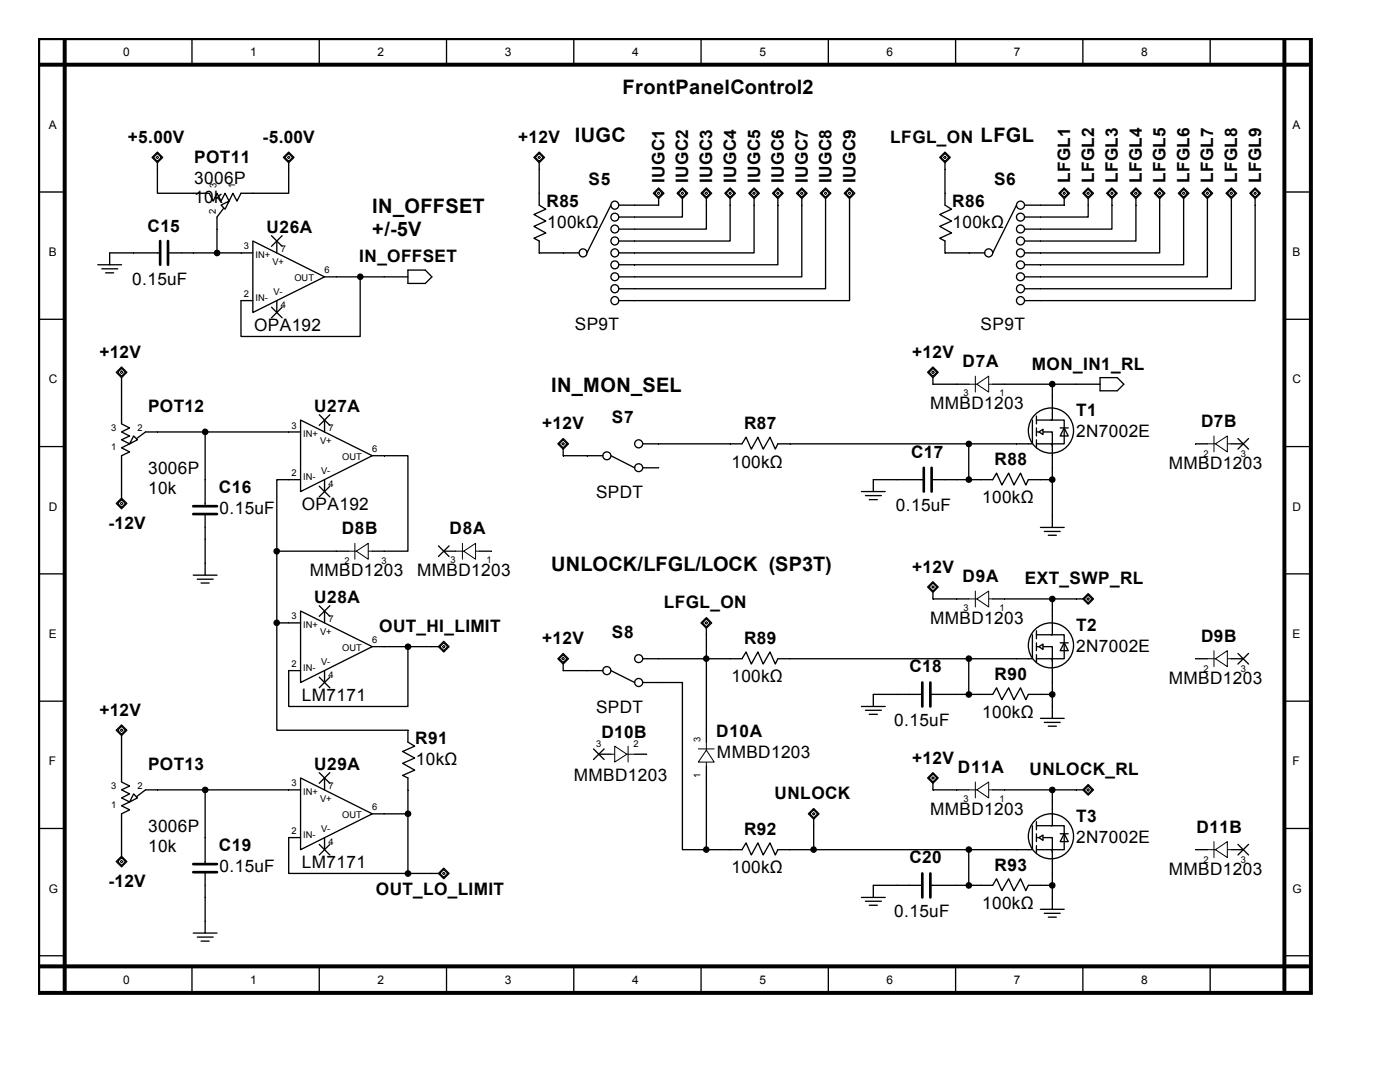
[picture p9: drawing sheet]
<svg xmlns="http://www.w3.org/2000/svg" width="279mm" height="216mm" viewBox="0 0 279 216" stroke-linecap="round" stroke-linejoin="round" font-family="sans-serif">
<path d="M7.6 7.6h254v190.5h-254zM7.6 12.9h253.5M12.9 7.6v190M256.3 7.6v190M7.6 192.8h253.5" fill="none" stroke="#000" stroke-width=".79"/>
<g fill="none" stroke="#000" stroke-width=".26">
<path d="M38.3 7.6v5.3M63.7 7.6v5.3M89.1 7.6v5.3M114.5 7.6v5.3M139.9 7.6v5.3M165.3 7.6v5.3M190.7 7.6v5.3M216.1 7.6v5.3M241.5 7.6v5.3M7.6 38.3h5.3M256.3 38.3h5.3M7.6 63.7h5.3"/>
<path d="M256.3 63.7h5.3M7.6 89.1h5.3M256.3 89.1h5.3M7.6 114.5h5.3M256.3 114.5h5.3M7.6 139.9h5.3M256.3 139.9h5.3M7.6 165.3h5.3M256.3 165.3h5.3M7.6 190.7h5.3M38.3 192.8v5.3M63.7 192.8v5.3"/>
<path d="M89.1 192.8v5.3M114.5 192.8v5.3M139.9 192.8v5.3M165.3 192.8v5.3M190.7 192.8v5.3M216.1 192.8v5.3M241.5 192.8v5.3M256.3 190.7h5.3"/>
</g>
<path d="M111.3 88.6l1.1-1.1 1.1 1.1-1.1 1z" fill-rule="evenodd" fill="#fff"/>
<path d="M111.3 88.6l1.1-1.1 1.1 1.1-1.1 1zM111.6 88.6l.8-.8 .8 .8-.8 .8zM112.4 89.6v1.3" fill="none" stroke="#000" stroke-width=".26"/>
<path d="M112.1 88.6l.3-.3 .2 .3-.2 .2z" fill="none" stroke="#000" stroke-width=".2"/>
<path d="M111.3 131.4l1.1-1 1.1 1-1.1 1.1z" fill-rule="evenodd" fill="#fff"/>
<path d="M111.3 131.4l1.1-1 1.1 1-1.1 1.1zM111.6 131.4l.8-.8 .8 .8-.8 .8zM112.4 132.5v1.3" fill="none" stroke="#000" stroke-width=".26"/>
<path d="M112.1 131.4l.3-.3 .2 .3-.2 .3z" fill="none" stroke="#000" stroke-width=".2"/>
<path d="M106.6 31.4l1-1 1.1 1-1.1 1.1z" fill-rule="evenodd" fill="#fff"/>
<path d="M106.6 31.4l1-1 1.1 1-1.1 1.1zM106.8 31.4l.8-.8 .8 .8-.8 .8zM107.6 32.5v1.3" fill="none" stroke="#000" stroke-width=".26"/>
<path d="M107.4 31.4l.2-.2 .3 .2-.3 .3z" fill="none" stroke="#000" stroke-width=".2"/>
<path d="M24.3 73.2l1 1.1-1 1.1-1.1-1.1z" fill-rule="evenodd" fill="#fff"/>
<path d="M24.3 73.2l1 1.1-1 1.1-1.1-1.1zM24.3 73.5l.8 .8-.8 .8-.8-.8zM24.3 75.4v1.3" fill="none" stroke="#000" stroke-width=".26"/>
<path d="M24.3 74l.3 .3-.3 .2-.3-.2z" fill="none" stroke="#000" stroke-width=".2"/>
<path d="M24.3 144.7l1 1-1 1.1-1.1-1.1z" fill-rule="evenodd" fill="#fff"/>
<g fill="none" stroke="#000" stroke-width=".26">
<path d="M19.5 52.8h4.8M20.3 53.6h3.2M21.1 54.4h1.6M21.9 50.5v2.3M48.1 50.5h2.4M48.1 60h2.4M50.5 48.1l14.3 7.1-14.3 7.2zM54.2 47l2.1 2.1M55.2 48.1v2.4M55.2 60v2.4M56.3 47l-2.1 2.1M64.8 55.2h2.3"/>
<path d="M112.4 50.5h3.2M121.9 40.9l-4.8 9.6M123.5 50.5h3.2M123.5 40.9h3.2M123.5 43.3h3.2M123.5 45.7h3.2M123.5 48.1h3.2M123.5 52.8h3.2M123.5 55.2h3.2M123.5 57.6h3.2M123.5 60h3.2M193.3 50.5h3.2"/>
<path d="M202.9 40.9l-4.8 9.6M204.5 50.5h3.1M204.5 40.9h3.1M204.5 43.3h3.1M204.5 45.7h3.1M204.5 48.1h3.1M204.5 52.8h3.1M204.5 55.2h3.1M204.5 57.6h3.1M204.5 60h3.1M54.2 61.3l2.1 2.1M56.3 61.3l-2.1 2.1"/>
<path d="M117.1 90.9h3.2M121.9 90.9l4.8 2.4M128.3 93.3h3.1M128.3 88.6h3.1M117.1 133.8h3.2M121.9 133.8l4.8 2.4M128.3 136.2h3.1M128.3 131.4h3.1M24.3 144.7l1 1-1 1.1-1.1-1.1zM24.3 144.9l.8 .8-.8 .8-.8-.8zM24.3 146.8v1.3"/>
<circle cx="116.3" cy="50.5" r=".79"/>
<circle cx="122.7" cy="57.6" r=".79"/>
<circle cx="122.7" cy="48.1" r=".79"/>
<circle cx="122.7" cy="60" r=".79"/>
<circle cx="122.7" cy="40.9" r=".79"/>
<circle cx="122.7" cy="50.5" r=".79"/>
<circle cx="122.7" cy="55.2" r=".79"/>
<circle cx="122.7" cy="45.7" r=".79"/>
<circle cx="122.7" cy="43.3" r=".79"/>
<circle cx="122.7" cy="52.9" r=".79"/>
<circle cx="197.3" cy="50.5" r=".8"/>
<circle cx="203.7" cy="48.1" r=".81"/>
<circle cx="203.7" cy="57.6" r=".81"/>
<circle cx="203.7" cy="50.5" r=".8"/>
<circle cx="203.7" cy="60" r=".8"/>
<circle cx="203.7" cy="40.9" r=".8"/>
<circle cx="203.7" cy="45.7" r=".8"/>
<circle cx="203.7" cy="55.2" r=".8"/>
<circle cx="203.7" cy="52.9" r=".8"/>
<circle cx="203.7" cy="43.3" r=".8"/>
<circle cx="121.1" cy="91" r=".8"/>
<circle cx="127.5" cy="88.6" r=".8"/>
<circle cx="127.5" cy="93.3" r=".8"/>
<circle cx="121.1" cy="133.8" r=".81"/>
<circle cx="127.5" cy="136.2" r=".8"/>
<circle cx="127.5" cy="131.4" r=".8"/>
</g>
<path d="M24.3 145.5l.3 .2-.3 .3-.3-.3z" fill="none" stroke="#000" stroke-width=".2"/>
<path d="M56.6 31.4l1-1 1.1 1-1.1 1.1z" fill-rule="evenodd" fill="#fff"/>
<path d="M56.6 31.4l1-1 1.1 1-1.1 1.1zM56.8 31.4l.8-.8 .8 .8-.8 .8zM57.6 32.5v1.3" fill="none" stroke="#000" stroke-width=".26"/>
<path d="M57.4 31.4l.2-.2 .3 .2-.3 .3z" fill="none" stroke="#000" stroke-width=".2"/>
<path d="M30.4 31.4l1-1 1.1 1-1.1 1.1z" fill-rule="evenodd" fill="#fff"/>
<g fill="none" stroke="#000" stroke-width=".26">
<path d="M30.4 31.4l1-1 1.1 1-1.1 1.1zM30.6 31.4l.8-.8 .8 .8-.8 .8zM31.4 32.5v1.3"/>
<circle cx="81.4" cy="162.4" r=".54"/>
</g>
<path d="M31.2 31.4l.2-.2 .3 .2-.3 .3z" fill="none" stroke="#000" stroke-width=".2"/>
<circle cx="81.4" cy="162.4" r=".54" fill="#000"/>
<path d="M87.5 129l1.1-1 1 1-1 1.1z" fill-rule="evenodd" fill="#fff"/>
<path d="M86.2 129h1.3M87.5 129l1.1-1 1 1-1 1.1zM87.8 129l.8-.7 .8 .7-.8 .8z" fill="none" stroke="#000" stroke-width=".26"/>
<path d="M88.6 128.8l.2 .2-.2 .3-.3-.3z" fill="none" stroke="#000" stroke-width=".2"/>
<path d="M87.5 174.3l1.1-1.1 1 1.1-1 1z" fill-rule="evenodd" fill="#fff"/>
<g fill="none" stroke="#000" stroke-width=".26">
<path d="M57.6 124.3h2.4M57.6 133.8h2.4M60 121.9l14.3 7.1-14.3 7.2zM63.7 120.9l2.1 2.1M63.7 135.1l2.1 2.1M64.8 121.9v2.4M64.8 133.8v2.4M65.8 120.9l-2.1 2.1M65.8 135.1l-2.1 2.1M74.3 129h2.4M57.6 157.6h2.4M60 155.2l14.3 7.2-14.3 7.1z"/>
<path d="M63.7 154.2l2.1 2.1M64.8 155.2v2.4M65.8 154.2l-2.1 2.1M57.6 167.1h2.4M63.7 168.5l2.1 2.1M64.8 167.1v2.4M65.8 168.5l-2.1 2.1M74.3 162.4h2.4M86.2 174.3h1.3M87.5 174.3l1.1-1.1 1 1.1-1 1zM87.8 174.3l.8-.8 .8 .8-.8 .8z"/>
</g>
<path d="M90.9 110h4.8M92.3 108.4v3.2M88.3 174.3l.3-.3 .2 .3-.2 .2z" fill="none" stroke="#000" stroke-width=".2"/>
<path d="M92.5 110l2.4-1.6v3.2z" fill="#fff"/>
<path d="M92.5 110l2.4-1.6v3.2z" fill="none" stroke="#000" stroke-width=".2"/>
<path d="M24.3 83.8v.8l1.6 .8-1.6 .8 1.6 .8-1.6 .8 1.6 .8-1.6 .8 1.6 .8-1.6 .7M29 86.2l-3.1 2.4M87.5 108.9l2.1 2.1M88.6 110h2.3M89.6 108.9l-2.1 2.1M95.7 110h2.4" fill="none" stroke="#000" stroke-width=".26"/>
<path d="M26.7 87l.7 .8-1.5 .8z" fill="#fff"/>
<path d="M24.3 81.4v2.4M24.3 90.9v2.4M26.7 87l.7 .8-1.5 .8zM29 86.2h2.4" fill="none" stroke="#000" stroke-width=".26"/>
<path d="M23.2 100.5l1.1-1.1 1 1.1-1 1z" fill-rule="evenodd" fill="#fff"/>
<path d="M24.3 98.1v1.3M23.2 100.5l1.1-1.1 1 1.1-1 1zM23.5 100.5l.8-.8 .8 .8-.8 .8zM24.3 155.2v.8l1.6 .8-1.6 .8 1.6 .8-1.6 .8 1.6 .8-1.6 .8 1.6 .8-1.6 .8M29 157.6l-3.1 2.4" fill="none" stroke="#000" stroke-width=".26"/>
<path d="M24 100.5l.3-.3 .3 .3-.3 .3z" fill="none" stroke="#000" stroke-width=".2"/>
<path d="M26.7 158.4l.7 .8-1.5 .8z" fill="#fff"/>
<path d="M24.3 152.9v2.3M26.7 158.4l.7 .8-1.5 .8zM29 157.6h2.4M24.3 162.4v2.4" fill="none" stroke="#000" stroke-width=".26"/>
<path d="M139.4 149.4h3.1M141 148.1v4.8" fill="none" stroke="#000" stroke-width=".2"/>
<path d="M141 149.7l1.5 2.4h-3.1z" fill="#fff"/>
<path d="M141 149.7l1.5 2.4h-3.1z" fill="none" stroke="#000" stroke-width=".2"/>
<path d="M57.6 86.2h2.4M57.6 95.7h2.4M60 83.8l14.3 7.1-14.3 7.2zM63.7 82.8l2.1 2.1M63.7 97l2.1 2.1M64.8 83.8v2.4M64.8 95.7v2.4M65.8 82.8l-2.1 2.1M65.8 97l-2.1 2.1M74.3 90.9h2.4M141 145.7v2.4M141 152.9v2.3" fill="none" stroke="#000" stroke-width=".26"/>
<path d="M139.9 124.3l1.1-1.1 1 1.1-1 1z" fill-rule="evenodd" fill="#fff"/>
<path d="M139.9 124.3l1.1-1.1 1 1.1-1 1zM140.2 124.3l.8-.8 .7 .8-.7 .8zM141 125.3v1.4" fill="none" stroke="#000" stroke-width=".26"/>
<path d="M140.7 124.3l.3-.3 .2 .3-.2 .2z" fill="none" stroke="#000" stroke-width=".2"/>
<path d="M161.3 162.4l1.1-1.1 1 1.1-1 1z" fill-rule="evenodd" fill="#fff"/>
<path d="M161.3 162.4l1.1-1.1 1 1.1-1 1zM161.6 162.4l.8-.8 .8 .8-.8 .8zM162.4 163.4v1.4" fill="none" stroke="#000" stroke-width=".26"/>
<path d="M162.1 162.4l.3-.3 .2 .3-.2 .2z" fill="none" stroke="#000" stroke-width=".2"/>
<path d="M130.4 38.6l1-1.1 1.1 1.1-1.1 1z" fill-rule="evenodd" fill="#fff"/>
<path d="M130.4 38.6l1-1.1 1.1 1.1-1.1 1zM130.6 38.6l.8-.8 .8 .8-.8 .8zM131.4 39.6v1.3" fill="none" stroke="#000" stroke-width=".26"/>
<path d="M131.1 38.6l.3-.3 .3 .3-.3 .2z" fill="none" stroke="#000" stroke-width=".2"/>
<path d="M135.1 38.6l1.1-1.1 1 1.1-1 1z" fill-rule="evenodd" fill="#fff"/>
<path d="M135.1 38.6l1.1-1.1 1 1.1-1 1zM135.4 38.6l.8-.8 .8 .8-.8 .8zM136.2 39.6v1.3" fill="none" stroke="#000" stroke-width=".26"/>
<path d="M135.9 38.6l.3-.3 .2 .3-.2 .2z" fill="none" stroke="#000" stroke-width=".2"/>
<path d="M139.9 38.6l1.1-1.1 1 1.1-1 1z" fill-rule="evenodd" fill="#fff"/>
<path d="M139.9 38.6l1.1-1.1 1 1.1-1 1zM140.2 38.6l.8-.8 .7 .8-.7 .8zM141 39.6v1.3" fill="none" stroke="#000" stroke-width=".26"/>
<path d="M140.7 38.6l.3-.3 .2 .3-.2 .2z" fill="none" stroke="#000" stroke-width=".2"/>
<path d="M144.7 38.6l1-1.1 1.1 1.1-1.1 1z" fill-rule="evenodd" fill="#fff"/>
<path d="M144.7 38.6l1-1.1 1.1 1.1-1.1 1zM144.9 38.6l.8-.8 .8 .8-.8 .8zM145.7 39.6v1.3" fill="none" stroke="#000" stroke-width=".26"/>
<path d="M145.5 38.6l.2-.3 .3 .3-.3 .2z" fill="none" stroke="#000" stroke-width=".2"/>
<path d="M149.4 38.6l1.1-1.1 1.1 1.1-1.1 1z" fill-rule="evenodd" fill="#fff"/>
<path d="M149.4 38.6l1.1-1.1 1.1 1.1-1.1 1zM149.7 38.6l.8-.8 .8 .8-.8 .8zM150.5 39.6v1.3" fill="none" stroke="#000" stroke-width=".26"/>
<path d="M150.2 38.6l.3-.3 .2 .3-.2 .2z" fill="none" stroke="#000" stroke-width=".2"/>
<path d="M154.2 38.6l1-1.1 1.1 1.1-1.1 1z" fill-rule="evenodd" fill="#fff"/>
<path d="M154.2 38.6l1-1.1 1.1 1.1-1.1 1zM154.4 38.6l.8-.8 .8 .8-.8 .8zM155.2 39.6v1.3" fill="none" stroke="#000" stroke-width=".26"/>
<path d="M155 38.6l.2-.3 .3 .3-.3 .2z" fill="none" stroke="#000" stroke-width=".2"/>
<path d="M159 38.6l1-1.1 1.1 1.1-1.1 1z" fill-rule="evenodd" fill="#fff"/>
<path d="M159 38.6l1-1.1 1.1 1.1-1.1 1zM159.2 38.6l.8-.8 .8 .8-.8 .8zM160 39.6v1.3" fill="none" stroke="#000" stroke-width=".26"/>
<path d="M159.7 38.6l.3-.3 .3 .3-.3 .2z" fill="none" stroke="#000" stroke-width=".2"/>
<path d="M163.7 38.6l1.1-1.1 1 1.1-1 1z" fill-rule="evenodd" fill="#fff"/>
<path d="M163.7 38.6l1.1-1.1 1 1.1-1 1zM164 38.6l.8-.8 .8 .8-.8 .8zM164.8 39.6v1.3" fill="none" stroke="#000" stroke-width=".26"/>
<path d="M164.5 38.6l.3-.3 .2 .3-.2 .2z" fill="none" stroke="#000" stroke-width=".2"/>
<path d="M168.5 38.6l1-1.1 1.1 1.1-1.1 1z" fill-rule="evenodd" fill="#fff"/>
<path d="M168.5 38.6l1-1.1 1.1 1.1-1.1 1zM168.7 38.6l.8-.8 .8 .8-.8 .8zM169.5 39.6v1.3" fill="none" stroke="#000" stroke-width=".26"/>
<path d="M169.2 38.6l.3-.3 .3 .3-.3 .2z" fill="none" stroke="#000" stroke-width=".2"/>
<path d="M211.3 38.6l1.1-1.1 1 1.1-1 1z" fill-rule="evenodd" fill="#fff"/>
<path d="M211.3 38.6l1.1-1.1 1 1.1-1 1zM211.6 38.6l.8-.8 .8 .8-.8 .8zM212.4 39.6v1.3" fill="none" stroke="#000" stroke-width=".26"/>
<path d="M212.1 38.6l.3-.3 .2 .3-.2 .2z" fill="none" stroke="#000" stroke-width=".2"/>
<path d="M216.1 38.6l1.1-1.1 1 1.1-1 1z" fill-rule="evenodd" fill="#fff"/>
<path d="M216.1 38.6l1.1-1.1 1 1.1-1 1zM216.4 38.6l.8-.8 .7 .8-.7 .8zM217.2 39.6v1.3" fill="none" stroke="#000" stroke-width=".26"/>
<path d="M216.9 38.6l.3-.3 .2 .3-.2 .2z" fill="none" stroke="#000" stroke-width=".2"/>
<path d="M220.9 38.6l1-1.1 1.1 1.1-1.1 1z" fill-rule="evenodd" fill="#fff"/>
<path d="M220.9 38.6l1-1.1 1.1 1.1-1.1 1zM221.1 38.6l.8-.8 .8 .8-.8 .8zM221.9 39.6v1.3" fill="none" stroke="#000" stroke-width=".26"/>
<path d="M221.7 38.6l.2-.3 .3 .3-.3 .2z" fill="none" stroke="#000" stroke-width=".2"/>
<path d="M225.6 38.6l1.1-1.1 1.1 1.1-1.1 1z" fill-rule="evenodd" fill="#fff"/>
<path d="M225.6 38.6l1.1-1.1 1.1 1.1-1.1 1zM225.9 38.6l.8-.8 .8 .8-.8 .8zM226.7 39.6v1.3" fill="none" stroke="#000" stroke-width=".26"/>
<path d="M226.4 38.6l.3-.3 .2 .3-.2 .2z" fill="none" stroke="#000" stroke-width=".2"/>
<path d="M230.4 38.6l1-1.1 1.1 1.1-1.1 1z" fill-rule="evenodd" fill="#fff"/>
<path d="M230.4 38.6l1-1.1 1.1 1.1-1.1 1zM230.6 38.6l.8-.8 .8 .8-.8 .8zM231.4 39.6v1.3" fill="none" stroke="#000" stroke-width=".26"/>
<path d="M231.2 38.6l.2-.3 .3 .3-.3 .2z" fill="none" stroke="#000" stroke-width=".2"/>
<path d="M235.2 38.6l1-1.1 1.1 1.1-1.1 1z" fill-rule="evenodd" fill="#fff"/>
<path d="M235.2 38.6l1-1.1 1.1 1.1-1.1 1zM235.4 38.6l.8-.8 .8 .8-.8 .8zM236.2 39.6v1.3" fill="none" stroke="#000" stroke-width=".26"/>
<path d="M235.9 38.6l.3-.3 .3 .3-.3 .2z" fill="none" stroke="#000" stroke-width=".2"/>
<path d="M241 37.5l1 1.1-1 1-1.1-1z" fill-rule="evenodd" fill="#fff"/>
<path d="M240.2 38.6l.8-.8 .8 .8-.8 .8zM241 37.5l1 1.1-1 1-1.1-1zM241 39.6v1.3" fill="none" stroke="#000" stroke-width=".26"/>
<path d="M240.7 38.6l.3-.3 .2 .3-.2 .2z" fill="none" stroke="#000" stroke-width=".2"/>
<path d="M244.7 38.6l1-1.1 1.1 1.1-1.1 1z" fill-rule="evenodd" fill="#fff"/>
<path d="M244.7 38.6l1-1.1 1.1 1.1-1.1 1zM244.9 38.6l.8-.8 .8 .8-.8 .8zM245.7 39.6v1.3" fill="none" stroke="#000" stroke-width=".26"/>
<path d="M245.4 38.6l.3-.3 .3 .3-.3 .2z" fill="none" stroke="#000" stroke-width=".2"/>
<path d="M250.5 37.5l1 1.1-1 1-1.1-1z" fill-rule="evenodd" fill="#fff"/>
<g fill="none" stroke="#000" stroke-width=".26">
<path d="M40.9 38.6h.8l.8 1.5 .8-1.5 .8 1.5 .8-1.5 .8 1.5 .8-1.5 .8 1.5 .8-1.5M249.7 38.6l.8-.8 .8 .8-.8 .8zM250.5 37.5l1 1.1-1 1-1.1-1zM250.5 39.6v20.4h-42.9M45.7 40.1l-2.4 3.2M76.7 55.2h4.7M81.4 53.9h3.5l1.3 1.3-1.3 1.4h-3.5zM126.7 40.9h4.7M136.2 40.9v2.4h-9.5M141 40.9v4.8h-14.3M145.7 40.9v7.2h-19M150.5 40.9v9.6h-23.8"/>
<path d="M155.2 40.9v11.9h-28.5M160 40.9v14.3h-33.3M164.8 40.9v16.7h-38.1M169.5 40.9v19.1h-42.8M207.6 40.9h4.8M217.2 40.9v2.4h-9.6M221.9 40.9v4.8h-14.3M226.7 40.9v7.2h-19.1M231.4 40.9v9.6h-23.8M236.2 40.9v11.9h-28.6M241 40.9v14.3h-33.4M245.7 40.9v16.7h-38.1"/>
<path d="M24.3 76.7v4.7M214.8 76.7h4.7M219.5 75.4h3.5l1.3 1.3-1.3 1.3h-3.5zM24.3 148.1v4.8M76.7 162.4h4.7"/>
</g>
<path d="M250.2 38.6l.3-.3 .2 .3-.2 .2z" fill="none" stroke="#000" stroke-width=".2"/>
<path d="M44.1 40.9l1.6-.8-.8 1.6z" fill="#fff"/>
<path d="M38.6 38.6h2.3M48.1 38.6h2.4M21.9 50.5h10.1M33.5 50.5h5.1M43.3 43.3v2.4M44.1 40.9l1.6-.8-.8 1.6zM81.4 145.7v2.4l1.4 .8-2.5 1 2.5 1.4-2.5 1 2.5 1.4-2.5 1 1.1 .5v7.2" fill="none" stroke="#000" stroke-width=".26"/>
<path d="M32 48.1v4.7M33.5 48.1v4.7" fill="none" stroke="#000" stroke-width=".53"/>
<path d="M121.9 150.5h4.8M125.3 148.9v3.2" fill="none" stroke="#000" stroke-width=".2"/>
<path d="M122.7 148.9l2.4 1.6-2.4 1.6z" fill="#fff"/>
<path d="M69.5 110h4.8M70.8 108.4v3.2M122.7 148.9l2.4 1.6-2.4 1.6z" fill="none" stroke="#000" stroke-width=".2"/>
<path d="M118.4 149.4l2.2 2.2M119.5 150.5h2.4M120.6 149.4l-2.2 2.2M126.7 150.5h2.3" fill="none" stroke="#000" stroke-width=".26"/>
<path d="M71.1 110l2.4-1.6v3.2z" fill="#fff"/>
<path d="M71.1 110l2.4-1.6v3.2z" fill="none" stroke="#000" stroke-width=".2"/>
<path d="M40.9 95.7v5.3M38.6 114.8h4.7M39.4 115.6h3.1M40.1 116.3h1.6M40.9 102.6v12.2M67.1 110h2.4M74.3 110h2.4M40.9 167.1v5.3M40.9 174v12.2M38.6 186.2h4.7M39.4 187h3.1M40.1 187.8h1.6" fill="none" stroke="#000" stroke-width=".26"/>
<path d="M38.6 101h4.7M38.6 102.6h4.7M38.6 172.4h4.7M38.6 174h4.7" fill="none" stroke="#000" stroke-width=".53"/>
<path d="M187.5 31.4l1.1-1 1.1 1-1.1 1.1z" fill-rule="evenodd" fill="#fff"/>
<path d="M187.5 31.4l1.1-1 1.1 1-1.1 1.1zM187.8 31.4l.8-.8 .8 .8-.8 .8zM188.6 32.5v1.3M24.3 93.3v4.8" fill="none" stroke="#000" stroke-width=".26"/>
<path d="M188.3 31.4l.3-.2 .2 .2-.2 .3z" fill="none" stroke="#000" stroke-width=".2"/>
<path d="M24.3 170.9l1 1-1 1.1-1.1-1.1z" fill-rule="evenodd" fill="#fff"/>
<g fill="none" stroke="#000" stroke-width=".26">
<path d="M31.4 33.8v4.8h7.2M57.6 33.8v4.8h-7.1M107.6 33.8v7.1l1.3 .8-2.3 1.1 2.3 1.3-2.3 1.1 2.3 1.3-2.3 1 1 .6v2.4h4.8M188.6 38.6v2.3l1.3 .8-2.4 1.1 2.4 1.3-2.4 1.1 2.4 1.3-2.4 1 1.1 .6v2.4M38.6 50.5h9.5M43.3 45.7v4.8M67.1 55.2h9.6M71.9 55.2v11.9h-23.8v-7.1M31.4 86.2h26.2M40.9 86.2v9.5M57.6 95.7h-2.4v28.6M145.7 88.6h2.4l.8-1.4 1 2.4 1.4-2.4 1 2.4 1.4-2.4 1 2.4 .5-1h2.4"/>
<path d="M206 83.8v4.8h-.8M206.8 86.2h3.2v2.9M206.8 88.6h3.2v2.3M210 81.4v2.4h-3.2M207.6 105.2h4.8M208.4 106h3.2M209.2 106.8h1.6M210 102.9v2.3M55.2 124.3v21.4h26.2M55.2 124.3h2.4M76.7 129h9.5M81.4 129v12h-23.8v-7.2"/>
<path d="M31.4 157.6h26.2M40.9 157.6v9.5M24.3 170.9l1 1-1 1.1-1.1-1.1zM24.3 171.1l.8 .8-.8 .8-.8-.8zM24.3 164.8v6.1"/>
<circle cx="43.3" cy="50.5" r=".54"/>
<circle cx="71.9" cy="55.2" r=".53"/>
<circle cx="41" cy="86.2" r=".54"/>
<circle cx="55.2" cy="110" r=".53"/>
<circle cx="55.2" cy="124.3" r=".53"/>
<circle cx="81.4" cy="129" r=".54"/>
<circle cx="41" cy="157.6" r=".54"/>
</g>
<path d="M24.3 171.7l.3 .2-.3 .3-.3-.3z" fill="none" stroke="#000" stroke-width=".2"/>
<g fill="#000">
<circle cx="43.3" cy="50.5" r=".54"/>
<circle cx="71.9" cy="55.2" r=".53"/>
<circle cx="41" cy="86.2" r=".54"/>
<circle cx="55.2" cy="110" r=".53"/>
<circle cx="55.2" cy="124.3" r=".53"/>
<circle cx="81.4" cy="129" r=".54"/>
<circle cx="41" cy="157.6" r=".54"/>
</g>
<path d="M207.3 86.2l.9-.6v1.1z" fill-rule="evenodd" fill="#fff"/>
<path d="M206.8 83v1.6M206.8 85.4v1.6M206.8 87.8v1.6M207.3 86.2l.9-.6v1.1z" fill="none" stroke="#000" stroke-width=".26"/>
<path d="M212.4 85.4l.8 1.6h-1.6z" fill-rule="evenodd" fill="#fff"/>
<g fill="none" stroke="#000" stroke-width=".26">
<path d="M210 79v2.4M179.1 95.7h5.3M185.9 95.7h5.1M195.7 95.7h2.4l.8-1.3 1 2.4 1.4-2.4 1.1 2.4 1.3-2.4 1 2.4 .5-1.1h2.4M202.9 88.6h2.3M209.8 83.8h2.6v4.8h-2.6M210 90.9v2.4M211.6 85.4h1.6M212.4 85.4l.8 1.6h-1.6z"/>
<circle cx="209.7" cy="85.9" r="4.5"/>
</g>
<path d="M184.4 93.3v4.8M185.9 93.3v4.8" fill="none" stroke="#000" stroke-width=".53"/>
<path d="M193.3 76.7h4.8M194.6 75.1v3.1" fill="none" stroke="#000" stroke-width=".2"/>
<path d="M194.9 76.7l2.4-1.6v3.1z" fill="#fff"/>
<path d="M194.9 76.7l2.4-1.6v3.1zM241 88.6h4.7M242.3 87v3.2" fill="none" stroke="#000" stroke-width=".2"/>
<path d="M191 76.7h2.3M198.1 76.7h2.4" fill="none" stroke="#000" stroke-width=".26"/>
<path d="M242.6 88.6l2.3-1.6v3.2z" fill="#fff"/>
<path d="M242.6 88.6l2.3-1.6v3.2z" fill="none" stroke="#000" stroke-width=".2"/>
<path d="M171.9 98.1h4.8M172.7 98.9h3.2M173.5 99.7h1.6M174.3 95.7v2.4M238.6 88.6h2.4M245.7 88.6h2.4M247.1 87.5l2.1 2.1M249.2 87.5l-2.1 2.1" fill="none" stroke="#000" stroke-width=".26"/>
<path d="M185.1 74.3l1.1-1.1 1 1.1-1 1.1z" fill-rule="evenodd" fill="#fff"/>
<g fill="none" stroke="#000" stroke-width=".26">
<path d="M188.6 33.8v4.8M188.6 50.5h4.7M185.1 74.3l1.1-1.1 1 1.1-1 1.1zM186.2 73.5l.8 .8-.8 .8-.8-.8zM186.2 75.4v1.3M112.4 133.8h4.7M57.6 167.1v7.2h23.8M81.4 162.4v11.9M81.4 174.3h4.8M171.9 179.1h4.8M172.7 179.8h3.2M174.3 176.7v2.4"/>
<path d="M206 164.8v4.7h-.8M206.8 167.1h3.2v3M206.8 169.5h3.2v2.4M210 162.4v2.4h-3.2M210 179.1v2.3M173.5 180.6h1.6M207.6 181.4h4.8M208.4 182.2h3.2M209.2 183h1.6"/>
<circle cx="81.4" cy="174.3" r=".54"/>
</g>
<path d="M186.2 74l.3 .3-.3 .2-.3-.2z" fill="none" stroke="#000" stroke-width=".2"/>
<circle cx="81.4" cy="174.3" r=".54" fill="#000"/>
<path d="M207.3 167.1l.9-.5v1.1z" fill-rule="evenodd" fill="#fff"/>
<path d="M206.8 164v1.6M206.8 166.4v1.5M206.8 168.7v1.6M207.3 167.1l.9-.5v1.1z" fill="none" stroke="#000" stroke-width=".26"/>
<path d="M212.4 166.4l.8 1.5h-1.6z" fill-rule="evenodd" fill="#fff"/>
<g fill="none" stroke="#000" stroke-width=".26">
<path d="M179.1 176.7h5M185.7 176.7h5.3M195.7 176.7h2.4l.8-1.4 1 2.4 1.4-2.4 1.1 2.4 1.3-2.4 1 2.4 .5-1h2.4M202.9 169.5h2.3M209.8 164.8h2.6v4.7h-2.6M210 160v2.4M210 171.9v2.4M211.6 166.4h1.6M212.4 166.4l.8 1.5h-1.6z"/>
<circle cx="209.8" cy="166.9" r="4.5"/>
</g>
<path d="M184.1 174.3v4.8M185.7 174.3v4.8" fill="none" stroke="#000" stroke-width=".53"/>
<path d="M193.3 157.6h4.8M194.6 156v3.2" fill="none" stroke="#000" stroke-width=".2"/>
<path d="M194.9 157.6l2.4-1.6v3.2z" fill="#fff"/>
<path d="M194.9 157.6l2.4-1.6v3.2zM241 169.5h4.7M242.3 167.9v3.2" fill="none" stroke="#000" stroke-width=".2"/>
<path d="M191 157.6h2.3M198.1 157.6h2.4" fill="none" stroke="#000" stroke-width=".26"/>
<path d="M242.6 169.5l2.3-1.6v3.2z" fill="#fff"/>
<path d="M242.6 169.5l2.3-1.6v3.2z" fill="none" stroke="#000" stroke-width=".2"/>
<path d="M238.6 169.5h2.4M245.7 169.5h2.4M247.1 168.5l2.1 2.1M249.2 168.5l-2.1 2.1" fill="none" stroke="#000" stroke-width=".26"/>
<path d="M185.1 155.2l1.1-1 1 1-1 1.1z" fill-rule="evenodd" fill="#fff"/>
<path d="M185.1 155.2l1.1-1 1 1-1 1.1zM186.2 154.4l.8 .8-.8 .8-.8-.8zM186.2 156.3v1.3M145.7 169.5h2.4l.8-1.3 1 2.4 1.4-2.4 1 2.4 1.4-2.4 1 2.4 .5-1.1h2.4M174.3 176.7h4.8" fill="none" stroke="#000" stroke-width=".26"/>
<path d="M185.9 155.2l.3-.2 .3 .2-.3 .3z" fill="none" stroke="#000" stroke-width=".2"/>
<path d="M216.1 157.6l1.1-1.1 1 1.1-1 1.1z" fill-rule="evenodd" fill="#fff"/>
<g fill="none" stroke="#000" stroke-width=".26">
<path d="M131.4 131.4h16.7l.8-1.3 1 2.4 1.4-2.4 1 2.4 1.4-2.4 1 2.4 .5-1.1h2.4M141 126.7v4.7M174.3 138.6v2.4M206 126.7v4.7h-.8M206.8 129h3.2v3M206.8 131.4h3.2v2.4M210 124.3v2.4h-3.2M171.9 141h4.8M172.7 141.7h3.2M173.5 142.5h1.6M207.6 143.3h4.8M208.4 144.1h3.2"/>
<path d="M209.2 144.9h1.6M210 141v2.3M214.8 157.6h1.3M216.1 157.6l1.1-1.1 1 1.1-1 1.1zM216.4 157.6l.8-.8 .7 .8-.7 .8zM207.6 176.7h2.4M210 174.3v4.8"/>
<circle cx="141" cy="131.4" r=".52"/>
<circle cx="210" cy="176.7" r=".53"/>
</g>
<path d="M216.9 157.6l.3-.2 .2 .2-.2 .3z" fill="none" stroke="#000" stroke-width=".2"/>
<g fill="#000">
<circle cx="141" cy="131.4" r=".52"/>
<circle cx="210" cy="176.7" r=".53"/>
</g>
<path d="M207.3 129l.9-.5v1.1z" fill-rule="evenodd" fill="#fff"/>
<path d="M206.8 125.9v1.6M206.8 128.3v1.5M206.8 130.6v1.6M207.3 129l.9-.5v1.1z" fill="none" stroke="#000" stroke-width=".26"/>
<path d="M212.4 128.3l.8 1.5h-1.6z" fill-rule="evenodd" fill="#fff"/>
<g fill="none" stroke="#000" stroke-width=".26">
<path d="M179.1 138.6h5M185.7 138.6h5.3M195.7 138.6h2.4l.8-1.4 1 2.4 1.4-2.4 1.1 2.4 1.3-2.4 1 2.4 .5-1h2.4M202.9 131.4h2.3M209.8 126.7h2.6v4.7h-2.6M210 121.9v2.4M210 133.8v2.4M211.6 128.3h1.6M212.4 128.3l.8 1.5h-1.6z"/>
<circle cx="209.8" cy="128.8" r="4.5"/>
</g>
<path d="M184.1 136.2v4.8M185.7 136.2v4.8" fill="none" stroke="#000" stroke-width=".53"/>
<path d="M193.3 119.5h4.8M194.6 117.9v3.2" fill="none" stroke="#000" stroke-width=".2"/>
<path d="M194.9 119.5l2.4-1.6v3.2z" fill="#fff"/>
<path d="M194.9 119.5l2.4-1.6v3.2zM241 131.4h4.7M242.3 129.8v3.2" fill="none" stroke="#000" stroke-width=".2"/>
<path d="M191 119.5h2.3M198.1 119.5h2.4" fill="none" stroke="#000" stroke-width=".26"/>
<path d="M242.6 131.4l2.3-1.6v3.2z" fill="#fff"/>
<path d="M242.6 131.4l2.3-1.6v3.2z" fill="none" stroke="#000" stroke-width=".2"/>
<path d="M238.6 131.4h2.4M245.7 131.4h2.4M247.1 130.4l2.1 2.1M249.2 130.4l-2.1 2.1" fill="none" stroke="#000" stroke-width=".26"/>
<path d="M185.1 117.1l1.1-1 1 1-1 1.1z" fill-rule="evenodd" fill="#fff"/>
<g fill="none" stroke="#000" stroke-width=".26">
<path d="M185.1 117.1l1.1-1 1 1-1 1.1zM186.2 116.3l.8 .8-.8 .8-.8-.8zM186.2 118.2v1.3M131.4 136.2h4.8v33.3h9.5M174.3 138.6h4.8M207.6 138.6h2.4M210 136.2v4.8"/>
<circle cx="210" cy="138.6" r=".53"/>
<circle cx="141" cy="169.5" r=".52"/>
</g>
<path d="M185.9 117.1l.3-.2 .3 .2-.3 .3z" fill="none" stroke="#000" stroke-width=".2"/>
<g fill="#000">
<circle cx="210" cy="138.6" r=".53"/>
<circle cx="141" cy="169.5" r=".52"/>
</g>
<path d="M216.1 119.5l1.1-1.1 1 1.1-1 1.1z" fill-rule="evenodd" fill="#fff"/>
<g fill="none" stroke="#000" stroke-width=".26">
<path d="M186.2 76.7h4.8M200.5 76.7h14.3M210 76.7v2.3M76.7 90.9h4.7v19.1h-4.7M112.4 90.9h4.7M131.4 88.6h14.3M157.6 88.6h45.3M174.3 95.7h4.8M191 95.7h4.7M193.3 88.6v7.1M207.6 95.7h2.4M210 93.3v9.6"/>
<path d="M55.2 110h11.9M186.2 119.5h4.8M200.5 119.5h15.6M210 119.5v2.4M216.1 119.5l1.1-1.1 1 1.1-1 1.1zM216.4 119.5l.8-.8 .7 .8-.7 .8zM141 131.4v14.3M157.6 131.4h45.3M191 138.6h4.7M193.3 131.4v7.2M141 155.2v14.3M186.2 157.6h4.8"/>
<path d="M200.5 157.6h14.3M210 157.6v2.4M157.6 169.5h45.3M162.4 164.8v4.7M191 176.7h4.7M193.3 169.5v7.2"/>
<circle cx="210" cy="76.6" r=".53"/>
<circle cx="193.4" cy="88.6" r=".54"/>
<circle cx="193.4" cy="95.7" r=".54"/>
<circle cx="210" cy="95.7" r=".53"/>
<circle cx="210" cy="119.5" r=".53"/>
<circle cx="193.4" cy="138.6" r=".54"/>
<circle cx="193.4" cy="131.4" r=".53"/>
<circle cx="210" cy="157.6" r=".53"/>
<circle cx="162.4" cy="169.5" r=".52"/>
<circle cx="193.4" cy="176.7" r=".54"/>
<circle cx="193.4" cy="169.5" r=".53"/>
</g>
<path d="M216.9 119.5l.3-.2 .2 .2-.2 .3z" fill="none" stroke="#000" stroke-width=".2"/>
<g fill="#000">
<circle cx="210" cy="76.6" r=".53"/>
<circle cx="193.4" cy="88.6" r=".54"/>
<circle cx="193.4" cy="95.7" r=".54"/>
<circle cx="210" cy="95.7" r=".53"/>
<circle cx="210" cy="119.5" r=".53"/>
<circle cx="193.4" cy="138.6" r=".54"/>
<circle cx="193.4" cy="131.4" r=".53"/>
<circle cx="210" cy="157.6" r=".53"/>
<circle cx="162.4" cy="169.5" r=".52"/>
<circle cx="193.4" cy="176.7" r=".54"/>
<circle cx="193.4" cy="169.5" r=".53"/>
</g>
<g font-size="4">
<text x="124.2" y="18.7">FrontPanelControl2</text>
<text x="114.7" y="28.2">IUGC</text>
<text x="195.7" y="28.2">LFGL</text>
<text x="74.3" y="42.5">IN_OFFSET</text>
<text x="74.3" y="47.1">+/-5V</text>
<text x="110" y="78.2">IN_MON_SEL</text>
<text x="110" y="114">UNLOCK/LFGL/LOCK (SP3T)</text>
</g>
<g font-size="3.4">
<text x="25.5" y="28.5">+5.00V</text>
<text x="52.4" y="28.5">-5.00V</text>
<text x="103.4" y="28.5">+12V</text>
<text x="177.7" y="28.5">LFGL_ON</text>
<text x="38.8" y="32.5">POT11</text>
<text x="38.8" y="36.7">3006P</text>
<text x="38.8" y="40.6">10k</text>
<text x="109.1" y="41.2">R85</text>
<text x="117.5" y="37">S5</text>
<text x="132.6" y="36.6" transform="rotate(-90 132.6 36.6)">IUGC1</text>
<text x="137.4" y="36.6" transform="rotate(-90 137.4 36.6)">IUGC2</text>
<text x="142.2" y="36.6" transform="rotate(-90 142.2 36.6)">IUGC3</text>
<text x="146.9" y="36.6" transform="rotate(-90 146.9 36.6)">IUGC4</text>
<text x="151.7" y="36.6" transform="rotate(-90 151.7 36.6)">IUGC5</text>
<text x="156.4" y="36.6" transform="rotate(-90 156.4 36.6)">IUGC6</text>
<text x="161.2" y="36.6" transform="rotate(-90 161.2 36.6)">IUGC7</text>
<text x="165.9" y="36.6" transform="rotate(-90 165.9 36.6)">IUGC8</text>
<text x="170.7" y="36.6" transform="rotate(-90 170.7 36.6)">IUGC9</text>
<text x="190" y="41.2">R86</text>
<text x="198.4" y="37">S6</text>
<text x="213.6" y="36.6" transform="rotate(-90 213.6 36.6)">LFGL1</text>
<text x="218.4" y="36.6" transform="rotate(-90 218.4 36.6)">LFGL2</text>
<text x="223.1" y="36.6" transform="rotate(-90 223.1 36.6)">LFGL3</text>
<text x="227.9" y="36.6" transform="rotate(-90 227.9 36.6)">LFGL4</text>
<text x="232.6" y="36.6" transform="rotate(-90 232.6 36.6)">LFGL5</text>
<text x="237.4" y="36.6" transform="rotate(-90 237.4 36.6)">LFGL6</text>
<text x="242.1" y="36.6" transform="rotate(-90 242.1 36.6)">LFGL7</text>
<text x="246.9" y="36.6" transform="rotate(-90 246.9 36.6)">LFGL8</text>
<text x="251.7" y="36.6" transform="rotate(-90 251.7 36.6)">LFGL9</text>
<text x="29.4" y="46.3">C15</text>
<text x="53.2" y="46.5">U26A</text>
<text x="109.2" y="45.4">100kΩ</text>
<text x="190.1" y="45.4">100kΩ</text>
<text x="71.7" y="52.3">IN_OFFSET</text>
<text x="26.4" y="56.8">0.15uF</text>
<text x="114.7" y="65.8">SP9T</text>
<text x="195.7" y="65.8">SP9T</text>
<text x="19.9" y="71.4">+12V</text>
<text x="50.7" y="66">OPA192</text>
<text x="182" y="71.4">+12V</text>
<text x="192.1" y="73.2">D7A</text>
<text x="206" y="73.8">MON_IN1_RL</text>
<text x="29.5" y="82.3">POT12</text>
<text x="62.7" y="82.3">U27A</text>
<text x="185.6" y="81.7">MMBD1203</text>
<text x="214.8" y="83">T1</text>
<text x="108.2" y="85.7">+12V</text>
<text x="122.1" y="84.4">S7</text>
<text x="148.5" y="85.7">R87</text>
<text x="214.8" y="87.2">2N7002E</text>
<text x="239.7" y="85.1">D7B</text>
<text x="29.5" y="94.6">3006P</text>
<text x="146" y="93.3">100kΩ</text>
<text x="181.8" y="91.5">C17</text>
<text x="198.5" y="92.8">R88</text>
<text x="233.3" y="93.6">MMBD1203</text>
<text x="29.5" y="98.6">10k</text>
<text x="43.7" y="98.4">C16</text>
<text x="60.2" y="101.8">OPA192</text>
<text x="119" y="99.4">SPDT</text>
<text x="196" y="100.5">100kΩ</text>
<text x="21.6" y="105.5">-12V</text>
<text x="43.8" y="102.6">0.15uF</text>
<text x="68.2" y="106.6">D8B</text>
<text x="89.7" y="106.6">D8A</text>
<text x="178.8" y="102">0.15uF</text>
<text x="61.8" y="115">MMBD1203</text>
<text x="83.2" y="115">MMBD1203</text>
<text x="182" y="114.3">+12V</text>
<text x="192.1" y="116.1">D9A</text>
<text x="204.6" y="116.6">EXT_SWP_RL</text>
<text x="62.7" y="120.4">U28A</text>
<text x="132.5" y="121.4">LFGL_ON</text>
<text x="185.6" y="124.5">MMBD1203</text>
<text x="214.8" y="125.9">T2</text>
<text x="75.7" y="126.2">OUT_HI_LIMIT</text>
<text x="108.2" y="128.5">+12V</text>
<text x="122.1" y="127.2">S8</text>
<text x="148.5" y="128.5">R89</text>
<text x="214.8" y="130.1">2N7002E</text>
<text x="239.7" y="128">D9B</text>
<text x="146" y="136.1">100kΩ</text>
<text x="181.5" y="134.1">C18</text>
<text x="198.5" y="135.7">R90</text>
<text x="233.3" y="136.4">MMBD1203</text>
<text x="19.9" y="142.8">+12V</text>
<text x="60.2" y="139.9">LM7171</text>
<text x="119" y="142.2">SPDT</text>
<text x="196" y="143.3">100kΩ</text>
<text x="82.8" y="148.4">R91</text>
<text x="120" y="147.3">D10B</text>
<text x="143" y="147.1">D10A</text>
<text x="178.5" y="144.9">0.15uF</text>
<text x="29.5" y="153.7">POT13</text>
<text x="62.7" y="153.7">U29A</text>
<text x="83" y="152.6">10kΩ</text>
<text x="114.5" y="155.7">MMBD1203</text>
<text x="143.1" y="151.3">MMBD1203</text>
<text x="182" y="152.4">+12V</text>
<text x="191.2" y="154.2">D11A</text>
<text x="205.4" y="154.7">UNLOCK_RL</text>
<text x="154.6" y="159.5">UNLOCK</text>
<text x="29.5" y="166.1">3006P</text>
<text x="148.5" y="166.6">R92</text>
<text x="185.6" y="162.6">MMBD1203</text>
<text x="214.8" y="164">T3</text>
<text x="238.8" y="166.1">D11B</text>
<text x="29.5" y="170">10k</text>
<text x="43.7" y="169.8">C19</text>
<text x="43.8" y="174">0.15uF</text>
<text x="60.2" y="173.2">LM7171</text>
<text x="181.5" y="172.2">C20</text>
<text x="198.5" y="173.8">R93</text>
<text x="214.8" y="168.2">2N7002E</text>
<text x="21.6" y="177">-12V</text>
<text x="75" y="178.6">OUT_LO_LIMIT</text>
<text x="146" y="174.2">100kΩ</text>
<text x="233.3" y="174.5">MMBD1203</text>
<text x="178.5" y="183">0.15uF</text>
<text x="196" y="181.4">100kΩ</text>
</g>
<g font-size="2.4">
<text x="24.6" y="11.1">0</text>
<text x="50" y="11.1">1</text>
<text x="75.4" y="11.1">2</text>
<text x="100.8" y="11.1">3</text>
<text x="126.2" y="11.1">4</text>
<text x="151.6" y="11.1">5</text>
<text x="177" y="11.1">6</text>
<text x="202.4" y="11.1">7</text>
<text x="227.8" y="11.1">8</text>
<text x="9.7" y="25.7">A</text>
<text x="257.9" y="25.7">A</text>
<text x="9.7" y="51.1">B</text>
<text x="257.9" y="51.1">B</text>
<text x="9.7" y="76.5">C</text>
<text x="257.9" y="76.5">C</text>
<text x="9.7" y="101.9">D</text>
<text x="257.9" y="101.9">D</text>
<text x="9.7" y="127.3">E</text>
<text x="257.9" y="127.3">E</text>
<text x="9.7" y="152.7">F</text>
<text x="257.9" y="152.7">F</text>
<text x="9.7" y="178.1">G</text>
<text x="257.9" y="178.1">G</text>
<text x="24.6" y="196.3">0</text>
<text x="50" y="196.3">1</text>
<text x="75.4" y="196.3">2</text>
<text x="100.8" y="196.3">3</text>
<text x="126.2" y="196.3">4</text>
<text x="151.6" y="196.3">5</text>
<text x="177" y="196.3">6</text>
<text x="202.4" y="196.3">7</text>
<text x="227.8" y="196.3">8</text>
</g>
<g font-size="1.9">
<text x="43.2" y="37.5" transform="rotate(-90 43.2 37.5)">3</text>
<text x="46.9" y="37.5" transform="rotate(-90 46.9 37.5)">1</text>
<text x="43.1" y="42.8" transform="rotate(-90 43.1 42.8)">2</text>
<text x="48.6" y="49.8">3</text>
<text x="51" y="51.6">IN+</text>
<text x="54.4" y="53">V+</text>
<text x="56" y="50.3">7</text>
<text x="48.6" y="59.3">2</text>
<text x="54.6" y="58.9">V-</text>
<text x="58.8" y="56">OUT</text>
<text x="64.8" y="54.6">6</text>
<text x="51" y="60">IN-</text>
<text x="56" y="61.4">4</text>
<text x="192.3" y="79">3</text>
<text x="199.5" y="79">1</text>
<text x="22.2" y="89.8">1</text>
<text x="22.2" y="86">3</text>
<text x="27.5" y="85.9">2</text>
<text x="58.2" y="85.5">3</text>
<text x="60.5" y="87.3">IN+</text>
<text x="63.9" y="88.7">V+</text>
<text x="65.6" y="86">7</text>
<text x="58.2" y="95">2</text>
<text x="60.5" y="95.8">IN-</text>
<text x="64.1" y="94.6">V-</text>
<text x="68.3" y="91.8">OUT</text>
<text x="74.3" y="90.3">6</text>
<text x="240.2" y="91.1">2</text>
<text x="247.6" y="91.1">3</text>
<text x="65.6" y="97.2">4</text>
<text x="68.7" y="112.6">2</text>
<text x="76.2" y="112.6">3</text>
<text x="89.9" y="112.3">3</text>
<text x="97.1" y="112.3">1</text>
<text x="58.2" y="123.6">3</text>
<text x="60.5" y="125.4">IN+</text>
<text x="65.6" y="124.1">7</text>
<text x="192.3" y="121.8">3</text>
<text x="199.5" y="121.8">1</text>
<text x="63.9" y="126.8">V+</text>
<text x="68.3" y="129.9">OUT</text>
<text x="74.3" y="128.4">6</text>
<text x="58.2" y="133.1">2</text>
<text x="60.5" y="133.9">IN-</text>
<text x="64.1" y="132.7">V-</text>
<text x="65.6" y="135.3">4</text>
<text x="240.2" y="134">2</text>
<text x="247.6" y="134">3</text>
<text x="119" y="149">3</text>
<text x="126.4" y="149">2</text>
<text x="139.8" y="148.1" transform="rotate(-90 139.8 148.1)">3</text>
<text x="139.8" y="155.2" transform="rotate(-90 139.8 155.2)">1</text>
<text x="22.2" y="161.2">1</text>
<text x="22.2" y="157.5">3</text>
<text x="27.5" y="157.4">2</text>
<text x="58.2" y="156.9">3</text>
<text x="60.5" y="158.7">IN+</text>
<text x="63.9" y="160.1">V+</text>
<text x="65.6" y="157.5">7</text>
<text x="74.3" y="161.7">6</text>
<text x="192.3" y="159.9">3</text>
<text x="199.5" y="159.9">1</text>
<text x="58.2" y="166.5">2</text>
<text x="60.5" y="167.2">IN-</text>
<text x="64.1" y="166">V-</text>
<text x="68.3" y="163.2">OUT</text>
<text x="65.6" y="168.6">4</text>
<text x="240.2" y="172.1">2</text>
<text x="247.6" y="172.1">3</text>
</g>
<g font-size="1.9" fill="#fff">
<text x="119.5" y="61.7">10</text>
<text x="121.9" y="90.3">2C</text>
<text x="124.3" y="95">1D</text>
<text x="121.9" y="133.1">2C</text>
<text x="124.3" y="137.9">1D</text>
</g>
</svg>
